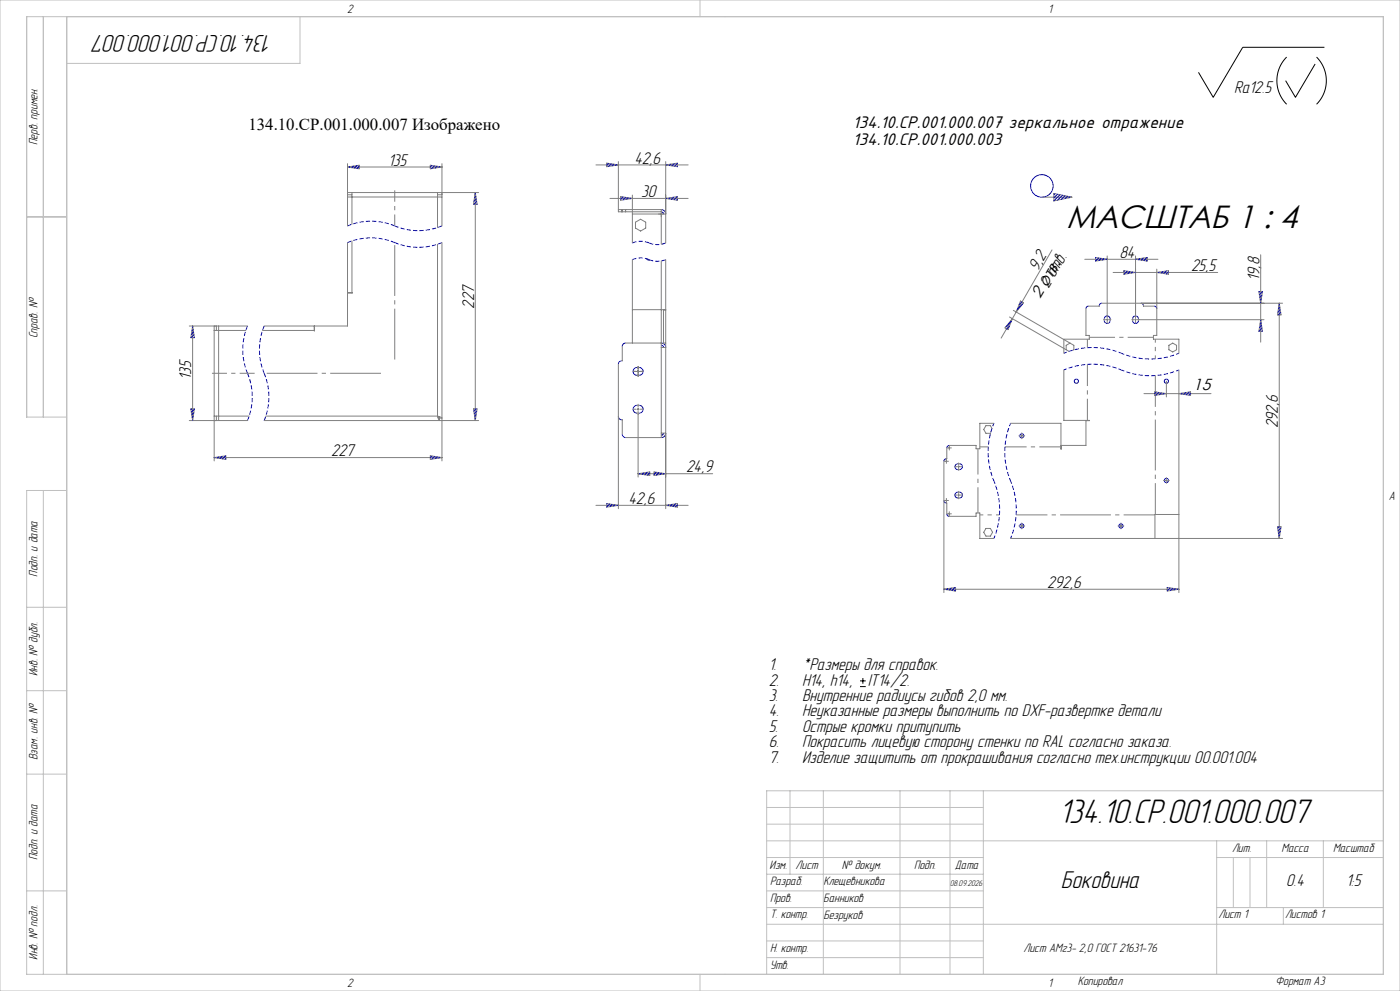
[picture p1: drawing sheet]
<svg xmlns="http://www.w3.org/2000/svg" width="420mm" height="297mm" viewBox="0 0 420 297" stroke-linecap="round" stroke-linejoin="round" font-family="sans-serif">
<path d="M386 17.1a10 10 0 0 0 0 14.1M394.5 19.2l-5.9 10-2.9-5M395 17.1a10 10 0 0 1 0 14.1M397.3 14.2h-24.5l-8.8 15-4.5-7.5M258 205.8h1.7M258 204.1h1.7M258.9 203.2v1.7" fill="none" stroke="#000" stroke-width=".3"/>
<g fill="none" stroke="#808080" stroke-width=".3">
<path d="M104.3 57.7h39.3M104.3 59h28.3M104.3 58.4h1.3M104.3 50.1l3.5-.6v1.1zM104.3 49.1v18.6M104.3 50.1h28.3M105.6 57.7v9.5M129.1 49.5l3.5 .6-3.5 .5zM131.3 57.7v10.5M131.3 58.4h1.3M132.6 49.1v18.6M142.6 57.7l.5 3.5h-1.1z"/>
<path d="M142.6 57.7v68.3M178.8 49.4h27.6M182 48.9l3.5 .5-3.5 .6zM183 59.5h23.4M185.5 48.4v15.1h12.9M186.2 58.9l3.5 .6-3.5 .5zM189.7 58.5v14.3M199.7 49.4l3.5-.5v1.1zM199.7 59.5l3.5-.6v1.1zM199.7 48.4v24.4M312.6 59.1h9M316.2 58l5.4 1.1-5.4 1.1z"/>
<path d="M104.3 72.7v15h1.4l-1.4 .1v9.9h-9.9v1.4l-.1-1.4h-15M105.6 72.2v15.5M131.3 73.2v51.5M132.6 72.7v65.4M185.5 62.8h12.9v10.4M186.5 62.8v.7M186.7 62.8v.7M187.7 62.8v.7M189.7 77.8v25M189.7 64.1h10M190.6 66.6l1.6-.9 1.5 .9v1.8l-1.5 .8-1.6-.8zM198.4 78.2v52.9h-10.7"/>
<path d="M199.7 77.8v74.7M315.6 74.9l-15.3 26.4M325.4 77.7h22M328.7 77.2l3.5 .5-3.5 .5zM332.2 76.7v18.6M340.7 77.7l3.5-.5v1zM340.7 76.7v18.6M378.2 76.4v26.1M57.8 97.7l.5 3.5h-1.1zM57.8 97.7v28.3M64.3 97.7v40.4M64.3 99h9.5"/>
<path d="M64.9 97.7v1.3M65.6 97.7v28.3M74.3 97.7h-17.5M78.8 99h15.5M189.7 92.8h10M199 92.8v10.2M199 92.9h.7M302.8 95l17.9 10.3M303.7 95.5l-1.3 3.3-.9-.5zM304 93l18.2 10.5-.2 1.4M306.1 90.2l1 .5-2.2 2.8zM325.8 92.5v8h1v1.2h-7.6v4.2"/>
<path d="M329.8 91.6l-3.3 .2M330.5 90.9h54.3M331 95.8h.7M331.3 95.6v.5M331.9 95.8h.5M332.2 95.6v.5M332.2 96.3v.6M332.7 95.8h.6M333 95.6v.5M333.9 81.7h31.4M337.2 81.1l3.5 .6-3.5 .5zM339.5 95.8h.7"/>
<path d="M339.8 95.6v.5M340.4 95.8h.5M340.7 95.6v.5M340.7 96.3v.6M341.2 95.8h38M341.5 95.6v.5M343 91.6l3.3 .2M347 80.7v19.8h-1v1.2h7.7v4.2M347 81.7l3.5-.6v1.1zM377.7 87.4h1l-.5 3.5zM378.2 95.8l.5 3.5h-1zM383.8 90.9l.5 3.5h-1.1z"/>
<path d="M383.8 90.9v70.5M185.5 109.1v43.4M186.7 103.8v4.3h-.2M187.7 102.8h10.7M189.9 111.3h.9M191.1 112.5h.7M191.1 110.1h.7M191.1 111.3h.7M191.4 109.8v.8M191.4 111v.6M191.4 112v.8M192.1 111.3h.8"/>
<path d="M198.4 104.1h1.3M199 102.8h.7M319.2 110.9v15.1h7.7l-1.1 .1v7.4h-7.4l-.1 1.1v-7.7h-15.1M321 102.8l-1.1 .7v1.3M343.2 118h20.1M346.4 117.4l3.5 .6-3.5 .5zM349.9 114.3v4.7M350.7 103.5l1.1-.7 1.2 .7v1.3l-1.2 .7-1.1-.7zM353.7 110.9v66.7M353.7 118l3.5-.6v1.1zM57.2 122.5h1.1l-.5 3.5zM64.3 137.1l3.5-.5v1.1z"/>
<path d="M64.3 137.1h68.3M64.3 124.7h10.4M64.9 124.7v1.3M74.3 126h-17.5M79.3 126h64.3M79.7 124.7h51.6M129.1 136.6l3.5 .5-3.5 .6zM131.3 124.7l1.3 .6h-.7zM131.3 124.7l.5 .7v.6zM142 122.5h1.1l-.5 3.5zM186.5 125.8h.2v4.3M189.9 122.6h.9"/>
<path d="M191.1 123.8h.7M191.1 121.5h.7M191.1 122.6h.7M191.4 121.1v.9M191.4 122.3v.7M191.4 123.3v19.7M192.1 122.6h.8M198.4 129.8h1.3M199 129.8l-.6 .6 .5-.1M283.2 138.2v39.4M283.3 138.2h1.2M283.9 137.6v1.3"/>
<path d="M284 134.2l-.1 3.3M284.2 134.2h1.2M284.8 133.6v1.3M286.5 139.9h.6M287.4 139.9h.5M287.4 139h.5M287.6 138.7v.7M287.6 139.6v.5M288.1 139.9h.6M297.6 128.4l-.5-.8h-1.3l-.7 1.1 .7 1.2 1.4-.2M298.2 126.9h-4.3v7.6h-1.1v-1h-8M305.7 130.6h.3"/>
<path d="M306.3 130.6h.5M306.5 129.7v.4M306.5 130.4v.5M306.5 131.1v.4M307 130.6h.4M178.8 151.5h27.6M182 150.9l3.5 .6-3.5 .5zM191.4 142l3.5-.6v1.1zM191.4 142h22.4M196.2 141.4l3.5 .6-3.5 .5zM199.7 151.5l3.5-.6v1.1zM283.3 150h1.2"/>
<path d="M283.9 149.4v1.2M283.9 150.7l.1 3.3M284.2 154h1.2M284.8 153.4v1.2M284.8 154.7h8v-1h1.1v7.7h4.3M286.5 148.4h.6M287.4 148.4h.5M287.4 149.2h.5M287.4 147.5h.5M287.4 140.7h.5M287.6 140.4v.6M287.6 147.2v.7"/>
<path d="M287.6 148.1v.5M287.6 148.9v.6M288.1 148.4h.6M295.8 158.4h1.3l.7 1.1-.7 1.2h-1.3l-.7-1.2zM305.7 157.6h.3M306.3 157.6h.5M306.5 156.8v.3M306.5 157.4v.5M306.5 158.1v.4M307 157.6h.4M335.4 157.6h.4M336 157.6h.5"/>
<path d="M336.3 156.8v.3M336.3 157.4v.5M336.3 158.1v.4M336.8 157.6h.4M349 144h.4M349.7 144h.5M349.9 143.1v.4M349.9 143.7v.5M349.9 144.5v.4M350.4 144h.4M353.7 154.2h-7.2v7.2M383.2 157.9h1.1l-.5 3.5z"/>
<path d="M283.2 176.6l3.5-.5v1zM283.2 176.6h70.5M350.2 176.1l3.5 .5-3.5 .5zM384.8 161.4h-81.6"/>
</g>
<g fill="none" stroke="#00f" stroke-width=".3">
<path d="M105 49.9l-.2 .2M106 49.8l-.5 .5M107.1 49.6l-.8 .8M107.8 49.8l-.7 .7M129.6 49.6l-.5 .5M130.3 49.7l-.8 .8M131.1 49.8l-.5 .6M131.9 49.9l-.3 .3M142.6 58.1l-.1 .1M142.8 58.8l-.5 .4M142.9 59.6l-.7 .7M182.6 49l-.6 .5"/>
<path d="M183.4 49.1l-.8 .8M184.1 49.2l-.5 .5M184.9 49.3l-.2 .3M186.9 59l-.7 .7M187.7 59.2l-.8 .7M188.4 59.3l-.4 .4M189.2 59.4l-.2 .2M200 59.4l-.1 .1M200.2 49.4l-.2 .1M201 59.3l-.3 .3M201.2 49.2l-.4 .4M202.1 59.1l-.6 .6"/>
<path d="M202.3 49l-.7 .7M203.1 58.9l-.9 1M203.2 49l-.8 .8M203.2 49.9l-.1 .1M203.2 59.8l-.2 .2M316.5 58l-.3 .4M317.3 58.2l-1.1 1.1M318 58.4l-1.8 1.8M318.7 58.5l-1.4 1.5M319.5 58.7l-1.1 1.1M320.2 58.8l-.7 .7M321 59l-.3 .3"/>
<path d="M143 60.4l-.8 .8M143.1 61.2h.1M194 77.6l.5 .3h.5M198.4 63.5l.5 .2 .1 .4M198.4 62.8l.9 .4 .4 .9M328.8 77.2l-.1 .1M329.6 77.3l-.9 .9M330.4 77.4l-.7 .7M331.1 77.6l-.3 .3M331.9 77.7l-.1 .1M340.9 77.7h-.1M341.9 77.5l-.3 .4"/>
<path d="M343 77.3l-.6 .7M344.1 77.2l-.9 .9M344.2 78l-.3 .2M57.8 98l-.1 .1M57.9 98.8l-.3 .3M58.1 99.5l-.7 .7M302.8 97.8l-.8 .8M303.4 96.3l-1.7 1.7M306.6 90.4l-.9 .9M306.8 91.1l-1.6 1.6M326.5 91.8l-.5 .2-.2 .5M330.5 90.9l-.5 .2-.2 .5"/>
<path d="M331.3 96.1a.88 .88 0 0 0 .9 .8 .88 .88 0 0 0 .8-.8M331.3 95.6a.88 .88 0 0 1 .9-.9 .88 .88 0 0 1 .8 .9M337.4 81.2l-.2 .2M338.2 81.3l-.9 .9M339 81.4l-.7 .6M339.7 81.5l-.3 .4M339.8 96.1a.88 .88 0 0 0 .9 .8 .88 .88 0 0 0 .8-.8M339.8 95.6a.88 .88 0 0 1 .9-.9 .88 .88 0 0 1 .8 .9M340.5 81.6v.1M342.3 90.9l.5 .2 .2 .5M346.3 91.8l.6 .2 .1 .5M347.8 81.5l-.2 .2"/>
<path d="M348.9 81.4l-.5 .5M349.9 81.2l-.8 .8M350.5 81.5l-.6 .6M377.9 87.4l-.2 .2M378.2 96v.1M378.2 90.6v.1M378.4 96.8l-.4 .3M378.4 89.5l-.3 .4M378.5 97.6l-.7 .6M378.6 88.5l-.7 .6M378.6 98.3l-.9 1M378.7 99.1l-.2 .2"/>
<path d="M378.7 87.4l-.9 .9M383.8 91.3l-.1 .1M384 92.1l-.5 .4M384.1 92.8l-.7 .8M384.2 93.6l-.7 .8M58.2 100.3l-.9 .9M58.3 101.1l-.1 .1M186.5 108.1l-.7 .4-.3 .6M187.7 102.8l-.8 .4-.2 .6M191.1 110.1a1.17 1.17 0 0 0-1.2 1.2 1.17 1.17 0 0 0 1.2 1.2M191.8 110.1a1.17 1.17 0 0 1 1.1 1.2 1.17 1.17 0 0 1-1.1 1.2M198.4 102.8l.9 .4 .4 .9"/>
<path d="M198.4 103.5l.5 .2 .1 .4M346.9 117.5l-.5 .4M347.6 117.6l-.8 .8M348.4 117.7l-.5 .6M349.2 117.9l-.3 .2M354.6 117.8l-.2 .3M355.7 117.7l-.6 .5M356.7 117.5l-.8 .8M357.2 118l-.5 .4M57.5 122.5l-.2 .3M57.8 125.8v.1M58 124.8l-.4 .3"/>
<path d="M58.1 123.7l-.6 .6M58.3 122.6l-.9 .9M64.5 137.1l-.1 .1M65.6 136.9l-.4 .4M66.6 136.8l-.6 .6M67.7 136.6l-.9 .9M67.8 137.4l-.3 .2M129.6 136.7l-.5 .5M130.4 136.8l-.8 .8M131.1 136.9l-.5 .5M131.9 137l-.2 .3M142.7 125.4l-.2 .1"/>
<path d="M142.8 122.5l-.6 .7M142.9 124.3l-.5 .5M143 123.2l-.7 .8M185.5 124.8l.3 .7 .7 .3M186.7 130.1l.3 .8 .7 .2M191.1 121.5a1.17 1.17 0 0 0-1.2 1.1 1.17 1.17 0 0 0 1.2 1.2M191.8 121.5a1.17 1.17 0 0 1 1.1 1.1 1.17 1.17 0 0 1-1.1 1.2M199 129.8l-.2 .5-.4 .2M199.7 129.8l-.4 1-.9 .3M283.9 137.5l-.6 .3-.1 .4M284.8 133.5l-.5 .2-.3 .5M287.4 139a.87 .87 0 0 0-.9 .9 .87 .87 0 0 0 .9 .8"/>
<path d="M287.9 139a.87 .87 0 0 1 .8 .9 .87 .87 0 0 1-.8 .8M182.1 150.9l-.1 .1M182.9 151l-.9 .9M183.7 151.2l-.7 .6M184.4 151.3l-.4 .4M185.2 151.4l-.1 .1M192 141.9l-.1 .1M193.1 141.7l-.4 .5M194.2 141.6l-.8 .7M194.9 141.7l-.7 .7M196.9 141.5l-.7 .7M197.7 141.7l-.8 .7"/>
<path d="M198.4 141.8l-.4 .4M199.2 141.9l-.2 .2M200.6 151.3l-.3 .2M201.6 151.2l-.5 .5M202.7 151l-.8 .8M203.2 151.4l-.5 .5M283.2 150l.1 .5 .6 .2M284 154l.2 .5 .6 .2M287.4 147.5a.88 .88 0 0 0-.9 .9 .88 .88 0 0 0 .9 .8M287.9 147.5a.88 .88 0 0 1 .8 .9 .88 .88 0 0 1-.8 .8M383.7 157.9l-.4 .4M384.1 159.3l-.6 .5"/>
<path d="M384.3 158.2l-.9 .9M283.3 176.6h.1M284.3 176.4l-.3 .3M285.4 176.3l-.6 .6M286.5 176.1l-.9 .9M286.7 176.8l-.3 .3M350.2 176.1v.1M351 176.2l-.8 .9M351.8 176.3l-.7 .7M352.6 176.4l-.4 .4M353.4 176.6l-.2 .1M383.9 160.3l-.2 .3"/>
<circle cx="312.6" cy="55.7" r="3.4"/>
<circle cx="322.9" cy="114.2" r=".63"/>
<circle cx="349.9" cy="114.2" r=".62"/>
<circle cx="306.5" cy="130.6" r=".63"/>
<circle cx="306.5" cy="157.6" r=".62"/>
<circle cx="336.3" cy="157.6" r=".62"/>
<circle cx="349.9" cy="144" r=".62"/>
</g>
<path d="M118.4 72.7a18.4 18.4 0 0 0 14.2 0M118.4 72.7a18.4 18.4 0 0 0-14.1 0M118.4 67.7a18.4 18.4 0 0 0 14.2 0M118.4 67.7a18.4 18.4 0 0 0-14.1 0M194.7 77.8l2.5 .5 2.5-.5M194.7 77.8l-2.5-.5-2.5 .5M194.7 72.8l2.5 .5 2.5-.5M194.7 72.8l-2.5-.5-2.5 .5M74.3 97.7a18.4 18.4 0 0 0 0 14.2M79.3 97.7a18.4 18.4 0 0 0 0 14.2M74.3 126a18.4 18.4 0 0 0 0-14.1M79.3 126a18.4 18.4 0 0 0 0-14.1" fill="none" stroke="#00f" stroke-width=".3" stroke-dasharray="1.3 .6" stroke-linecap="butt"/>
<path d="M336.4 110.9a22.4 22.4 0 0 0 17.3 0M336.4 110.9a22.4 22.4 0 0 0-17.2 0M336.4 105.9a22.4 22.4 0 0 0 17.3 0M336.4 105.9a22.4 22.4 0 0 0-17.2 0M298.2 126.9a22.4 22.4 0 0 0 0 17.2M303.2 126.9a22.4 22.4 0 0 0 0 17.2M298.2 161.4a22.4 22.4 0 0 0 0-17.3M303.2 161.4a22.4 22.4 0 0 0 0-17.3" fill="none" stroke="#00f" stroke-width=".3" stroke-dasharray="1.3 .6" stroke-dashoffset=".4" stroke-linecap="butt"/>
<path d="M118.4 72.7v35.8M115.1 111.9h-35.8" fill="none" stroke="#808080" stroke-width=".3" stroke-dasharray="15.2 1.3 1.3 1.3" stroke-dashoffset="-.8" stroke-linecap="butt"/>
<path d="M118.4 57v10.7" fill="none" stroke="#808080" stroke-width=".3" stroke-dasharray="15.2 1.3 1.3 1.3" stroke-dashoffset="11.8" stroke-linecap="butt"/>
<path d="M76.4 111.9h-12.8" fill="none" stroke="#808080" stroke-width=".3" stroke-dasharray="15.2 1.3 1.3 1.3" stroke-dashoffset="10.7" stroke-linecap="butt"/>
<path d="M346.6 107.5v-5.8M293.9 154.3h5.9" fill="none" stroke="#808080" stroke-width=".3" stroke-dasharray="15.2 1.3 1.3 1.3" stroke-dashoffset="14.2" stroke-linecap="butt"/>
<path d="M326.2 101.7v2.5M296.5 133.9h-2.6" fill="none" stroke="#808080" stroke-width=".3" stroke-dasharray="15.2 1.3 1.3 1.3" stroke-linecap="butt"/>
<path d="M346 101.1h-19.2M293.4 134.5v19.2" fill="none" stroke="#808080" stroke-width=".3" stroke-dasharray="15.2 1.3 1.3 1.3" stroke-dashoffset="7.5" stroke-linecap="butt"/>
<path d="M304.8 154.3h41.7M346.6 154.2v-41.7" fill="none" stroke="#808080" stroke-width=".3" stroke-dasharray="15.2 1.3 1.3 1.3" stroke-dashoffset="5.8" stroke-linecap="butt"/>
<path d="M326.2 109.2v16.8M318.3 133.9h-16.8" fill="none" stroke="#808080" stroke-width=".3" stroke-dasharray="15.2 1.3 1.3 1.3" stroke-dashoffset="8.7" stroke-linecap="butt"/>
<g fill="none" stroke="#c0c0c0" stroke-width=".3">
<path d="M0 0h420v297h-420zM13 5v120M20 5v287M90 5v14h-70M210 0v5M217.5 5h.1M8 65h12M20 125h-12v-120h407v287h-407v-145h12M13 147v145M20 148.5h.1M415 148.5h.1M8 182h12"/>
<path d="M8 207h12M8 232h12M237 237v25M247 237v55M270 237v55M285 237v55M295 237v55M415 237h-185v55M230 257h65M230 242h65M230 247h65M230 252h185"/>
<path d="M365 252v40M365 257h50M370 257v15M375 257v15M380 252v20M397 252v20M8 267h12M230 262h65M230 267h65M230 272h65M230 277h185M365 272h50"/>
<path d="M385 272v5M210 292v5M217.5 292h.1M230 282h65M230 287h65"/>
</g>
<text font-size="10.5" x="317.6" y="246.6">134.10.CP.001.000.007</text>
<text font-size="9.7" x="320" y="68.3">МАСШТАБ 1 : 4</text>
<g font-size="7.5">
<text x="81.7" y="10.5" transform="rotate(-180 81.7 10.5)">134.10.CP.001.000.007</text>
<text x="318.2" y="266">Боковина</text>
</g>
<g font-size="5.6">
<text x="255.8" y="38.4">134.10.CP.001.000.007 зеркальное отражение</text>
<text x="255.8" y="43.3">134.10.CP.001.000.003</text>
</g>
<g font-size="5.3">
<text x="370.3" y="27.9">Ra12.5</text>
<text x="116.4" y="49.7">135</text>
<text x="190.3" y="49">42,6</text>
<text x="192.3" y="59.1">30</text>
<text x="335.8" y="77.3">84</text>
<text x="311.3" y="81.4" transform="rotate(-60 311.3 81.4)">9,2</text>
<text x="357.4" y="81.3">25,5</text>
<text x="314.5" y="86.5" transform="rotate(-60 314.5 86.5)">2 отв.</text>
<text x="377.8" y="84.3" transform="rotate(-90 377.8 84.3)">19,8</text>
<text x="142.2" y="92.5" transform="rotate(-90 142.2 92.5)">227</text>
<text x="57.4" y="113.8" transform="rotate(-90 57.4 113.8)">135</text>
<text x="383.4" y="128.4" transform="rotate(-90 383.4 128.4)">292,6</text>
<text x="99.3" y="136.8">227</text>
<text x="205.9" y="141.6">24,9</text>
<text x="188.5" y="151.1">42,6</text>
<text x="314.2" y="176.2">292,6</text>
<text x="230.6" y="200.9">1.</text>
<text x="240.6" y="200.9">*Размеры для справок.</text>
<text x="230.6" y="205.5">2.</text>
<text x="240.6" y="205.5">H14, h14,</text>
<text x="260.3" y="205.5">IT14/2.</text>
<text x="230.6" y="210.1">3.</text>
<text x="230.6" y="214.7">4.</text>
<text x="240.6" y="210.1">Внутренние радиусы гибов 2,0 мм.</text>
<text x="240.6" y="214.7">Неуказанные размеры выполнить по DXF-развертке детали</text>
<text x="230.6" y="219.3">5.</text>
<text x="240.6" y="219.3">Острые кромки притупить</text>
<text x="230.6" y="224">6.</text>
<text x="240.6" y="224">Покрасить лицевую сторону стенки по RAL согласно заказа.</text>
<text x="230.6" y="228.6">7.</text>
<text x="240.6" y="228.6">Изделие защитить от прокрашивания согласно тех.инструкции 00.001.004</text>
<text x="385.9" y="265.6">0.4</text>
<text x="403.9" y="265.6">1:5</text>
</g>
<text font-size="5" x="74.5" y="38.9">134.10.CP.001.000.007 Изображено</text>
<g font-size="4.8">
<text x="312.1" y="89.7" transform="rotate(-60 312.1 89.7)">2 отв.</text>
<text x="358" y="117">15</text>
</g>
<g font-size="3.8" fill="#010000">
<text x="104.2" y="3.8">2</text>
<text x="314.5" y="3.8">1</text>
<text x="416.6" y="149.8">A</text>
<text x="104.2" y="295.8">2</text>
<text x="314.5" y="295.8">1</text>
</g>
<g font-size="3.8">
<text x="11.3" y="43.5" transform="rotate(-90 11.3 43.5)">Перв. примен.</text>
<text x="11.3" y="101.4" transform="rotate(-90 11.3 101.4)">Справ. №</text>
<text x="11.3" y="172.8" transform="rotate(-90 11.3 172.8)">Подп. и дата</text>
<text x="11.3" y="202.7" transform="rotate(-90 11.3 202.7)">Инв. № дубл.</text>
<text x="11.3" y="227.8" transform="rotate(-90 11.3 227.8)">Взам. инв. №</text>
<text x="11.3" y="257.8" transform="rotate(-90 11.3 257.8)">Подп. и дата</text>
<text x="369.6" y="255.3">Лит.</text>
<text x="384.4" y="255.3">Масса</text>
<text x="399.9" y="255.3">Масштаб</text>
<text x="230.9" y="260.3">Изм.</text>
<text x="238.7" y="260.3">Лист</text>
<text x="252.6" y="260.3">№ докум.</text>
<text x="274.2" y="260.3">Подп.</text>
<text x="286.5" y="260.3">Дата</text>
<text x="231" y="265.3">Разраб.</text>
<text x="247" y="265.4">Клещевникова</text>
<text x="231" y="275.3">Т. контр.</text>
<text x="231" y="270.3">Пров.</text>
<text x="247" y="270.4">Банников</text>
<text x="247" y="275.4">Безруков</text>
<text x="365.5" y="275.3">Лист 1</text>
<text x="385.5" y="275.3">Листов 1</text>
<text x="11.3" y="287.6" transform="rotate(-90 11.3 287.6)">Инв. № подл.</text>
<text x="231" y="285.3">Н. контр.</text>
<text x="307.1" y="285.4">Лист АМг3- 2,0 ГОСТ 21631-76</text>
<text x="231" y="290.3">Утв.</text>
<text x="323.3" y="295.3">Копировал</text>
<text x="382.7" y="295.3">Формат А3</text>
</g>
<text font-size="2.6" x="285" y="265.5">08.09.2026</text>
</svg>
